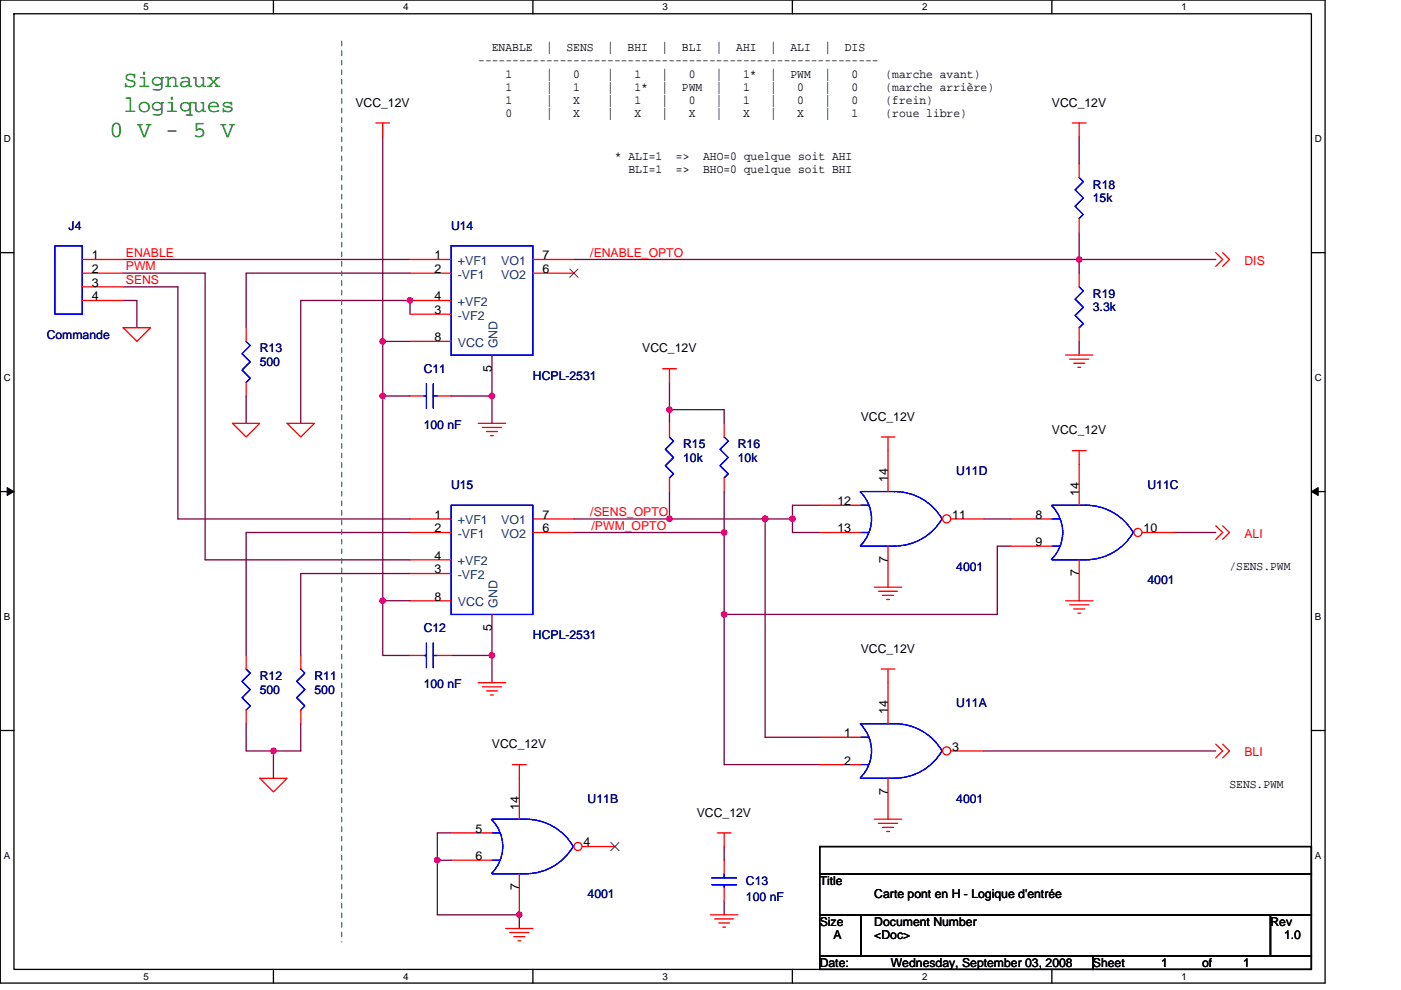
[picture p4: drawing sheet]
<svg xmlns="http://www.w3.org/2000/svg" width="297mm" height="210mm" viewBox="0 0 297 210" stroke-linecap="round" stroke-linejoin="round" font-family="sans-serif">
<path d="M.1 0h280.8v208.5h-280.8zM3 2.9h275v202.7h-275z" fill="none" stroke="#000" stroke-width=".28"/>
<g fill="#fff">
<path d="M30.5 .3h1.1v2.3h-1.1z"/>
<path d="M30.5 205.9h1.1v2.3h-1.1z"/>
</g>
<path d="M58 0v2.9M58 205.6v2.9" fill="none" stroke="#000" stroke-width=".28"/>
<g fill="#fff">
<path d="M85.5 .3h1.1v2.3h-1.1z"/>
<path d="M85.5 205.9h1.1v2.3h-1.1z"/>
</g>
<path d="M113 0v2.9M113 205.6v2.9" fill="none" stroke="#000" stroke-width=".28"/>
<g fill="#fff">
<path d="M140.5 .3h1.1v2.3h-1.1z"/>
<path d="M140.5 205.9h1.1v2.3h-1.1z"/>
</g>
<path d="M168 0v2.9M168 205.6v2.9" fill="none" stroke="#000" stroke-width=".28"/>
<g fill="#fff">
<path d="M195.5 .3h1.2v2.3h-1.2z"/>
<path d="M195.5 205.9h1.2v2.3h-1.2z"/>
</g>
<path d="M223 0v2.9M223 205.6v2.9" fill="none" stroke="#000" stroke-width=".28"/>
<g fill="#fff">
<path d="M250.5 .3h1.2v2.3h-1.2z"/>
<path d="M250.5 205.9h1.2v2.3h-1.2z"/>
<path d="M.8 28.3h1.5v2.3h-1.5z"/>
<path d="M278.8 28.3h1.5v2.3h-1.5z"/>
<path d="M.8 78.9h1.5v2.3h-1.5z"/>
<path d="M278.8 78.9h1.5v2.3h-1.5z"/>
</g>
<path d="M.1 53.6h2.9M278 53.6h2.9" fill="none" stroke="#000" stroke-width=".28"/>
<g fill="#fff">
<path d="M.8 129.6h1.4v2.3h-1.4z"/>
<path d="M278.8 129.6h1.4v2.3h-1.4z"/>
</g>
<path d="M.1 104.3h2.9M278 104.3h2.9" fill="none" stroke="#000" stroke-width=".28"/>
<path d="M1.5 103.4l1.5 .9-1.5 .8zM278 104.3l1.5-.9v1.7z" fill="#000" stroke="#000" stroke-width=".21"/>
<g fill="#fff">
<path d="M.8 180.3h1.4v2.3h-1.4z"/>
<path d="M278.8 180.3h1.4v2.3h-1.4z"/>
</g>
<path d="M.1 154.9h2.9M278 154.9h2.9M173.8 179.6h104.2v5.7h-104.2zM173.8 194h8.7v8.7h-8.7zM173.8 185.3h104.2v8.7h-104.2zM182.5 194h86.9v8.7h-86.9zM269.4 194h8.6v8.7h-8.6zM173.8 202.7h57.9v2.9h-57.9zM231.7 202.7h46.3v2.9h-46.3z" fill="none" stroke="#000" stroke-width=".28"/>
<g fill="none" stroke="#800040" stroke-width=".28">
<path d="M81.1 29v43.4M228.8 29v5.8M26.1 55h60.8M26.1 57.9h17.4v60.8h43.4M86.9 57.9h-34.7v11.6M121.7 55h107.1M228.8 55v2.9M228.8 49.3v5.7M228.8 55h29M26.1 60.8h11.6v49.3h49.2M26.1 63.7h2.9v5.8M81.1 72.4h5.8"/>
<path d="M81.1 72.4v11.6h5.8M86.9 66.6v-2.9h-23.1v26.1M104.3 75.3v8.7M228.8 72.4v2.9M52.2 84v5.8M81.1 84v43.4M95.6 84h8.7M104.3 84v5.8M141.9 81.1v5.8M141.9 86.9v2.9M141.9 86.9h11.6v2.9M86.9 112.9h-34.7v26.1"/>
<path d="M121.7 112.9h31.8M121.7 110.1h20.2M141.9 104.3v5.8M141.9 110.1h20.3M153.5 104.3v8.6M153.5 112.9v17.4M162.2 110.1v46.3h11.6M162.2 110.1h5.8M168 110.1v2.8h5.8M173.8 107.2h-5.8v2.9M208.6 110.1h5.7M214.3 115.8h-2.8v14.5h-58"/>
<path d="M249.1 112.9h8.7M81.1 127.4h5.8M81.1 127.4v11.6h5.8M86.9 121.6h-23.1v17.4M95.6 139h8.7M104.3 139v5.8M104.3 130.3v8.7M153.5 130.3v31.9h20.3M52.2 153.5v5.8h5.8M58 159.3v5.8M63.8 153.5v5.8h-5.8M208.6 159.3h49.2"/>
<path d="M95.6 176.7h-2.9v5.8h2.9M153.5 179.6v2.9M92.7 182.5v11.5h17.4v2.9M153.5 191.1v2.9"/>
</g>
<g fill="#f0f" stroke="#f0f" stroke-width=".28">
<circle cx="58" cy="159.3" r=".57"/>
<circle cx="81.1" cy="127.4" r=".57"/>
<circle cx="81.1" cy="84" r=".57"/>
<circle cx="86.9" cy="63.7" r=".57"/>
<circle cx="104.3" cy="84" r=".57"/>
<circle cx="104.3" cy="139" r=".57"/>
<circle cx="168" cy="110" r=".57"/>
<circle cx="141.9" cy="86.9" r=".57"/>
<circle cx="141.9" cy="110" r=".57"/>
<circle cx="162.2" cy="110" r=".57"/>
<circle cx="81.1" cy="72.4" r=".57"/>
<circle cx="153.5" cy="130.3" r=".57"/>
<circle cx="153.5" cy="112.9" r=".57"/>
<circle cx="92.7" cy="182.4" r=".57"/>
<circle cx="110.1" cy="194" r=".57"/>
<circle cx="228.8" cy="55" r=".57"/>
</g>
<g fill="none" stroke="#f00" stroke-width=".28">
<path d="M79.7 26.1h2.9M81.1 26.1v2.9M227.4 26.1h2.9M228.8 26.1v2.9M17.4 55h8.7M17.4 57.9h8.7M257.8 53.6l1.4 1.4-1.4 1.5M259.2 53.6l1.5 1.4-1.5 1.5M17.4 60.8h8.7M17.4 63.7h8.7M26.1 69.5h5.8l-2.9 2.9zM140.5 78.2h2.9"/>
<path d="M141.9 78.2v2.9M225.9 75.3h5.8M226.8 76.2h4M227.7 77h2.3M228.5 77.9h.6M49.3 89.8h5.8l-2.9 2.9zM60.9 89.8h5.8l-2.9 2.9zM101.4 89.8h5.8M102.3 90.7h4M103.1 91.5h2.4M104 92.4h.6M186.8 92.7h2.9"/>
<path d="M188.3 92.7v2.9M227.4 95.6h2.9M228.8 95.6v2.9M257.8 111.5l1.4 1.4-1.4 1.5M259.2 111.5l1.5 1.4-1.5 1.5M185.4 124.5h5.8M186.2 125.4h4.1M187.1 126.3h2.3M188 127.1h.6M225.9 127.4h5.8M226.8 128.3h4M227.7 129.2h2.3"/>
<path d="M228.5 130h.6M101.4 144.8h5.8M102.3 145.7h4M103.1 146.5h2.4M104 147.4h.6M173.8 156.4h8.7M186.8 141.9h2.9M188.3 141.9v2.9M257.8 157.8l1.4 1.5-1.4 1.4M259.2 157.8l1.5 1.5-1.5 1.4M55.1 165.1h5.8l-2.9 2.9zM108.6 162.2h2.9"/>
<path d="M110.1 162.2v2.9M152.1 176.7h2.9M153.5 176.7v2.9M173.8 162.2h8.7M185.4 173.8h5.8M186.2 174.6h4.1M187.1 175.5h2.3M188 176.4h.6M107.2 196.9h5.8M108.1 197.8h4M108.9 198.7h2.3M109.8 199.5h.6"/>
<path d="M150.6 194h5.8M151.5 194.9h4.1M152.4 195.8h2.3M153.2 196.6h.6M153.5 182.5v2.8M153.5 188.2v2.9"/>
</g>
<path d="M72.5 8.7v191.1" fill="none" stroke="#008000" stroke-width=".21" stroke-dasharray="1 1 1 1 1 1 1 1"/>
<path d="M11.6 52.2h5.8v14.4h-5.8zM182.4 153.5a8 8 0 0 1 0 11.5M182.5 156.4h1.7M182.5 153.5h7.2M189.7 153.5a11.6 11.6 0 0 1 10 5.8M199.7 159.2a11.6 11.6 0 0 1-10 5.9M182.5 162.2h1.7M182.5 165.1h7.2M150.9 186.2h5.2M150.9 187.7h5.2M153.5 187.7v.5M153.5 185.3v.9" fill="none" stroke="#00f" stroke-width=".28"/>
<circle cx="200.7" cy="159.3" r=".86" fill="#fff" stroke="#f00" stroke-width=".28"/>
<g fill="none" stroke="#f00" stroke-width=".28">
<path d="M86.9 55h8.7M86.9 57.9h8.7M113 55h8.7M113 57.9h8.7M86.9 72.4h8.7M86.9 66.6h8.7M86.9 63.7h8.7M104.3 75.3h.1M188.3 144.8v8.7M201.6 159.3h7M95.6 176.7h8.7M188.3 165.1v8.7"/>
<path d="M95.6 182.5h8.7"/>
</g>
<path d="M95.6 52.2h17.4v23.1h-17.4zM104.2 173.8a8 8 0 0 1 0 11.5M104.3 173.8h7.2a11.6 11.6 0 0 1 10.1 5.8M104.3 176.7h1.7M121.6 179.5a11.6 11.6 0 0 1-10.1 5.8M104.3 185.3h7.2M104.3 182.5h1.7" fill="none" stroke="#00f" stroke-width=".28"/>
<path d="M120.8 57.1l1.8 1.7M122.6 57.1l-1.8 1.7" fill="none" stroke="#804000" stroke-width=".21"/>
<circle cx="122.5" cy="179.5" r=".86" fill="#fff" stroke="#f00" stroke-width=".28"/>
<path d="M173.8 107.2h8.7M173.8 112.9h8.7M110.1 165.1v8.7M123.4 179.6h7M110.1 185.3v8.7" fill="none" stroke="#f00" stroke-width=".28"/>
<path d="M129.5 178.7l1.8 1.7M131.2 178.7l-1.7 1.7" fill="none" stroke="#804000" stroke-width=".21"/>
<path d="M182.4 104.3a8 8 0 0 1 0 11.5M182.5 107.2h1.7M182.5 112.9h1.7M182.5 104.3h7.2M182.5 115.8h7.2M189.7 104.3a11.6 11.6 0 0 1 10 5.8M199.7 110a11.6 11.6 0 0 1-10 5.8" fill="none" stroke="#00f" stroke-width=".28"/>
<circle cx="200.7" cy="110.1" r=".86" fill="#fff" stroke="#f00" stroke-width=".28"/>
<g fill="none" stroke="#f00" stroke-width=".28">
<path d="M228.8 34.8v2.9M228.8 46.4v2.9M228.8 57.9v2.9M52.2 69.5v2.9M228.8 69.5v2.9M52.2 81.1v2.9M86.9 84h2.9M92.7 84h2.9M153.5 89.8v2.9M188.3 95.6v8.7M86.9 110.1h8.7M86.9 112.9h8.7"/>
<path d="M86.9 118.7h8.7M113 110.1h8.7M113 112.9h8.7M153.5 101.4v2.9M188.3 115.8v8.7M201.6 110.1h7M214.3 110.1h8.7M214.3 115.8h8.7M52.2 139v2.9M86.9 139h2.9M86.9 127.4h8.7M86.9 121.6h8.7"/>
<path d="M92.7 139h2.9M104.3 130.3h.1M52.2 150.6v2.9"/>
</g>
<g fill="none" stroke="#00f" stroke-width=".28">
<path d="M228.8 37.7l.9 .8-1.8 1.8 1.8 1.7-1.8 1.8 1.8 1.7-.9 .9M52.2 72.4l.9 .9-1.8 1.7 1.8 1.8-1.8 1.7 1.8 1.7-.9 .9M228.8 60.8l.9 .9-1.8 1.7 1.8 1.8-1.8 1.7 1.8 1.7-.9 .9M89.8 84h.6M90.4 81.4v5.2M91.9 84h.8M91.9 81.4v5.2M153.5 92.7l.9 .9-1.7 1.7 1.7 1.7-1.7 1.8 1.7 1.7-.9 .9M95.6 107.2h17.4v23.1h-17.4zM222.9 107.2a8 8 0 0 1 0 11.4M223 110.1h1.8M223 115.8h1.8"/>
<path d="M223 107.2h7.3a11.6 11.6 0 0 1 10 5.8M240.3 112.9a11.7 11.7 0 0 1-10 5.8h-7.3M89.8 139h.6M90.4 136.4v5.2M91.9 139h.8M91.9 136.4v5.2M52.2 141.9l.9 .9-1.8 1.7 1.8 1.8-1.8 1.7 1.8 1.7-.9 .9"/>
</g>
<circle cx="241.3" cy="112.9" r=".86" fill="#fff" stroke="#f00" stroke-width=".28"/>
<path d="M141.9 89.8v2.9M228.8 98.5v8.7M141.9 101.4v2.9M228.8 118.7v8.7M242.1 112.9h7M63.8 139v2.9M63.8 150.6v2.9" fill="none" stroke="#f00" stroke-width=".28"/>
<path d="M141.9 92.7l.9 .9-1.7 1.7 1.7 1.7-1.7 1.8 1.7 1.7-.9 .9M63.8 141.9l.8 .9-1.7 1.7 1.7 1.8-1.7 1.7 1.7 1.7-.8 .9" fill="none" stroke="#00f" stroke-width=".28"/>
<g fill="#f0f" stroke="#f0f" stroke-width=".28">
<circle cx="58" cy="159.3" r=".57"/>
<circle cx="81.1" cy="127.4" r=".57"/>
<circle cx="81.1" cy="84" r=".57"/>
<circle cx="86.9" cy="63.7" r=".57"/>
<circle cx="104.3" cy="84" r=".57"/>
<circle cx="104.3" cy="139" r=".57"/>
<circle cx="168" cy="110" r=".57"/>
<circle cx="141.9" cy="86.9" r=".57"/>
<circle cx="141.9" cy="110" r=".57"/>
<circle cx="162.2" cy="110" r=".57"/>
<circle cx="81.1" cy="72.4" r=".57"/>
<circle cx="153.5" cy="130.3" r=".57"/>
<circle cx="153.5" cy="112.9" r=".57"/>
<circle cx="92.7" cy="182.4" r=".57"/>
<circle cx="110.1" cy="194" r=".57"/>
<circle cx="228.8" cy="55" r=".57"/>
</g>
<g font-size="4.9" fill="#008000">
<text x="26.2" y="18.4">Signaux</text>
<text x="26.2" y="23.7">logiques</text>
<text x="23.2" y="29">0 V - 5 V</text>
</g>
<g font-size="2.6">
<text x="104.3" y="10.8">ENABLE</text>
<text x="115.8" y="10.8">|</text>
<text x="120.1" y="10.8">SENS</text>
<text x="128.7" y="10.8">|</text>
<text x="133.1" y="10.8">BHI</text>
<text x="140.3" y="10.8">|</text>
<text x="144.6" y="10.8">BLI</text>
<text x="151.8" y="10.8">|</text>
<text x="156.1" y="10.8">AHI</text>
<text x="163.3" y="10.8">|</text>
<text x="167.6" y="10.8">ALI</text>
<text x="174.8" y="10.8">|</text>
<text x="179.1" y="10.8">DIS</text>
<text x="101.4" y="13.6">-----------------------------------------------------------</text>
<text x="107.2" y="16.4">1</text>
<text x="115.8" y="16.4">|</text>
<text x="121.6" y="16.4">0</text>
<text x="128.7" y="16.4">|</text>
<text x="134.5" y="16.4">1</text>
<text x="140.3" y="16.4">|</text>
<text x="146" y="16.4">0</text>
<text x="151.8" y="16.4">|</text>
<text x="157.5" y="16.4">1*</text>
<text x="163.3" y="16.4">|</text>
<text x="167.6" y="16.4">PWM</text>
<text x="174.8" y="16.4">|</text>
<text x="180.6" y="16.4">0</text>
<text x="187.8" y="16.4">(marche avant)</text>
<text x="75.3" y="22.6">VCC_12V</text>
<text x="107.2" y="19.3">1</text>
<text x="107.2" y="22.1">1</text>
<text x="115.8" y="19.3">|</text>
<text x="115.8" y="22.1">|</text>
<text x="121.6" y="19.3">1</text>
<text x="121.6" y="22.1">X</text>
<text x="128.7" y="19.3">|</text>
<text x="128.7" y="22.1">|</text>
<text x="134.5" y="19.3">1*</text>
<text x="134.5" y="22.1">1</text>
<text x="140.3" y="19.3">|</text>
<text x="140.3" y="22.1">|</text>
<text x="144.6" y="19.3">PWM</text>
<text x="146" y="22.1">0</text>
<text x="151.8" y="19.3">|</text>
<text x="151.8" y="22.1">|</text>
<text x="157.5" y="19.3">1</text>
<text x="157.5" y="22.1">1</text>
<text x="163.3" y="19.3">|</text>
<text x="163.3" y="22.1">|</text>
<text x="169" y="19.3">0</text>
<text x="169" y="22.1">0</text>
<text x="174.8" y="19.3">|</text>
<text x="174.8" y="22.1">|</text>
<text x="180.6" y="19.3">0</text>
<text x="180.6" y="22.1">0</text>
<text x="187.8" y="19.3">(marche arrière)</text>
<text x="187.8" y="22.1">(frein)</text>
<text x="223" y="22.6">VCC_12V</text>
<text x="107.2" y="24.9">0</text>
<text x="115.8" y="24.9">|</text>
<text x="121.6" y="24.9">X</text>
<text x="128.7" y="24.9">|</text>
<text x="134.5" y="24.9">X</text>
<text x="140.3" y="24.9">|</text>
<text x="146" y="24.9">X</text>
<text x="151.8" y="24.9">|</text>
<text x="157.5" y="24.9">X</text>
<text x="163.3" y="24.9">|</text>
<text x="169" y="24.9">X</text>
<text x="174.8" y="24.9">|</text>
<text x="180.6" y="24.9">1</text>
<text x="187.8" y="24.9">(roue libre)</text>
<text x="130.4" y="34">* ALI=1</text>
<text x="143.3" y="34">=&gt;</text>
<text x="149.1" y="34">AHO=0 quelque soit AHI</text>
<text x="133.2" y="36.8">BLI=1</text>
<text x="143.3" y="36.8">=&gt;</text>
<text x="149.1" y="36.8">BHO=0 quelque soit BHI</text>
<text x="19.5" y="55">1</text>
<text x="19.5" y="57.9">2</text>
<text x="92.1" y="55">1</text>
<text x="92.1" y="57.9">2</text>
<text x="115" y="57.9">6</text>
<text x="115" y="55">7</text>
<text x="19.5" y="60.8">3</text>
<text x="19.5" y="63.7">4</text>
<text x="92.1" y="63.7">4</text>
<text x="92.1" y="66.6">3</text>
<text x="92.1" y="72.4">8</text>
<text x="136.2" y="74.7">VCC_12V</text>
<text x="104.3" y="78.8" transform="rotate(-90 104.3 78.8)">5</text>
<text x="182.5" y="89.2">VCC_12V</text>
<text x="223" y="92.1">VCC_12V</text>
<text x="177.5" y="107.1">12</text>
<text x="188.3" y="102.2" transform="rotate(-90 188.3 102.2)">14</text>
<text x="228.8" y="105.1" transform="rotate(-90 228.8 105.1)">14</text>
<text x="92.1" y="110">1</text>
<text x="92.1" y="112.9">2</text>
<text x="115" y="112.9">6</text>
<text x="115" y="110">7</text>
<text x="177.5" y="112.9">13</text>
<text x="201.9" y="110">11</text>
<text x="219.5" y="110">8</text>
<text x="242.4" y="112.9">10</text>
<text x="92.1" y="118.7">4</text>
<text x="188.3" y="119.3" transform="rotate(-90 188.3 119.3)">7</text>
<text x="219.5" y="115.8">9</text>
<text x="92.1" y="121.6">3</text>
<text x="228.8" y="122.2" transform="rotate(-90 228.8 122.2)">7</text>
<text x="260.7" y="120.8">/SENS.PWM</text>
<text x="92.1" y="127.4">8</text>
<text x="104.3" y="133.8" transform="rotate(-90 104.3 133.8)">5</text>
<text x="182.5" y="138.5">VCC_12V</text>
<text x="188.3" y="151.5" transform="rotate(-90 188.3 151.5)">14</text>
<text x="104.3" y="158.7">VCC_12V</text>
<text x="179" y="156.4">1</text>
<text x="201.9" y="159.3">3</text>
<text x="179" y="162.2">2</text>
<text x="260.7" y="167.2">SENS.PWM</text>
<text x="110.1" y="171.7" transform="rotate(-90 110.1 171.7)">14</text>
<text x="147.7" y="173.2">VCC_12V</text>
<text x="188.3" y="168.6" transform="rotate(-90 188.3 168.6)">7</text>
<text x="100.8" y="176.6">5</text>
<text x="123.7" y="179.5">4</text>
<text x="100.8" y="182.4">6</text>
<text x="110.1" y="188.8" transform="rotate(-90 110.1 188.8)">7</text>
<text x="173.8" y="187.7">Title</text>
<text x="185.4" y="190.6">Carte pont en H - Logique d'entrée</text>
<text x="173.8" y="196.4">Size</text>
<text x="185.4" y="196.4">Document Number</text>
<text x="269.4" y="196.4">Rev</text>
<text x="176.7" y="199.3">A</text>
<text x="185.4" y="199.3">&lt;Doc&gt;</text>
<text x="272.2" y="199.3">1.0</text>
<text x="173.8" y="205">Date:</text>
<text x="188.9" y="205">Wednesday, September 03, 2008</text>
<text x="231.7" y="205">Sheet</text>
<text x="246.2" y="205">1</text>
<text x="254.9" y="205">of</text>
<text x="263.6" y="205">1</text>
</g>
<g font-size="2.6" fill="#000080">
<text x="231.7" y="40">R18</text>
<text x="231.7" y="42.9">15k</text>
<text x="14.5" y="48.7">J4</text>
<text x="95.6" y="48.7">U14</text>
<text x="231.7" y="63.2">R19</text>
<text x="9.9" y="71.8">Commande</text>
<text x="231.7" y="66.1">3.3k</text>
<text x="55.1" y="74.7">R13</text>
<text x="55.1" y="77.6">500</text>
<text x="89.8" y="79.1">C11</text>
<text x="113" y="80.5">HCPL-2531</text>
<text x="89.8" y="91">100 nF</text>
<text x="144.8" y="95">R15</text>
<text x="156.4" y="95">R16</text>
<text x="144.8" y="97.9">10k</text>
<text x="156.4" y="97.9">10k</text>
<text x="202.8" y="100.8">U11D</text>
<text x="95.6" y="103.7">U15</text>
<text x="243.3" y="103.7">U11C</text>
<text x="202.8" y="121.1">4001</text>
<text x="243.3" y="124">4001</text>
<text x="89.8" y="134.1">C12</text>
<text x="113" y="135.6">HCPL-2531</text>
<text x="55.1" y="144.2">R12</text>
<text x="55.1" y="147.1">500</text>
<text x="66.7" y="144.2">R11</text>
<text x="66.7" y="147.1">500</text>
<text x="89.8" y="146">100 nF</text>
<text x="202.8" y="150">U11A</text>
<text x="124.6" y="170.3">U11B</text>
<text x="202.8" y="170.3">4001</text>
<text x="124.6" y="190.6">4001</text>
<text x="158.2" y="187.7">C13</text>
<text x="158.2" y="191.2">100 nF</text>
</g>
<g font-size="2.6" fill="#f00">
<text x="26.7" y="54.5">ENABLE</text>
<text x="26.7" y="57.4">PWM</text>
<text x="125.2" y="54.5">/ENABLE_OPTO</text>
<text x="263.9" y="56.2">DIS</text>
<text x="26.7" y="60.3">SENS</text>
<text x="125.2" y="109.5">/SENS_OPTO</text>
<text x="125.4" y="112.4">/PWM_OPTO</text>
<text x="263.9" y="114.1">ALI</text>
<text x="263.9" y="160.4">BLI</text>
</g>
<g font-size="2.6" fill="#004080">
<text x="97.1" y="56.2">+VF1</text>
<text x="97.1" y="59.1">-VF1</text>
<text x="106.3" y="59.1">VO2</text>
<text x="106.3" y="56.2">VO1</text>
<text x="97.1" y="64.9">+VF2</text>
<text x="97.1" y="67.8">-VF2</text>
<text x="97.1" y="73.6">VCC</text>
<text x="105.5" y="73.9" transform="rotate(-90 105.5 73.9)">GND</text>
<text x="97.1" y="111.2">+VF1</text>
<text x="106.3" y="111.2">VO1</text>
<text x="97.1" y="114.1">-VF1</text>
<text x="97.1" y="119.9">+VF2</text>
<text x="106.3" y="114.1">VO2</text>
<text x="97.1" y="122.8">-VF2</text>
<text x="97.1" y="128.6">VCC</text>
<text x="105.5" y="128.9" transform="rotate(-90 105.5 128.9)">GND</text>
</g>
<g font-size="2.1">
<text x="30.5" y="2.2">5</text>
<text x="85.5" y="2.2">4</text>
<text x="140.5" y="2.2">3</text>
<text x="195.5" y="2.2">2</text>
<text x="250.5" y="2.2">1</text>
<text x=".8" y="30.1">D</text>
<text x="278.8" y="30.1">D</text>
<text x=".8" y="80.8">C</text>
<text x="278.8" y="80.8">C</text>
<text x=".8" y="131.4">B</text>
<text x="278.8" y="131.4">B</text>
<text x=".8" y="182.1">A</text>
<text x="278.8" y="182.1">A</text>
<text x="30.5" y="207.8">5</text>
<text x="85.5" y="207.8">4</text>
<text x="140.5" y="207.8">3</text>
<text x="195.5" y="207.8">2</text>
<text x="250.5" y="207.8">1</text>
</g>
</svg>
